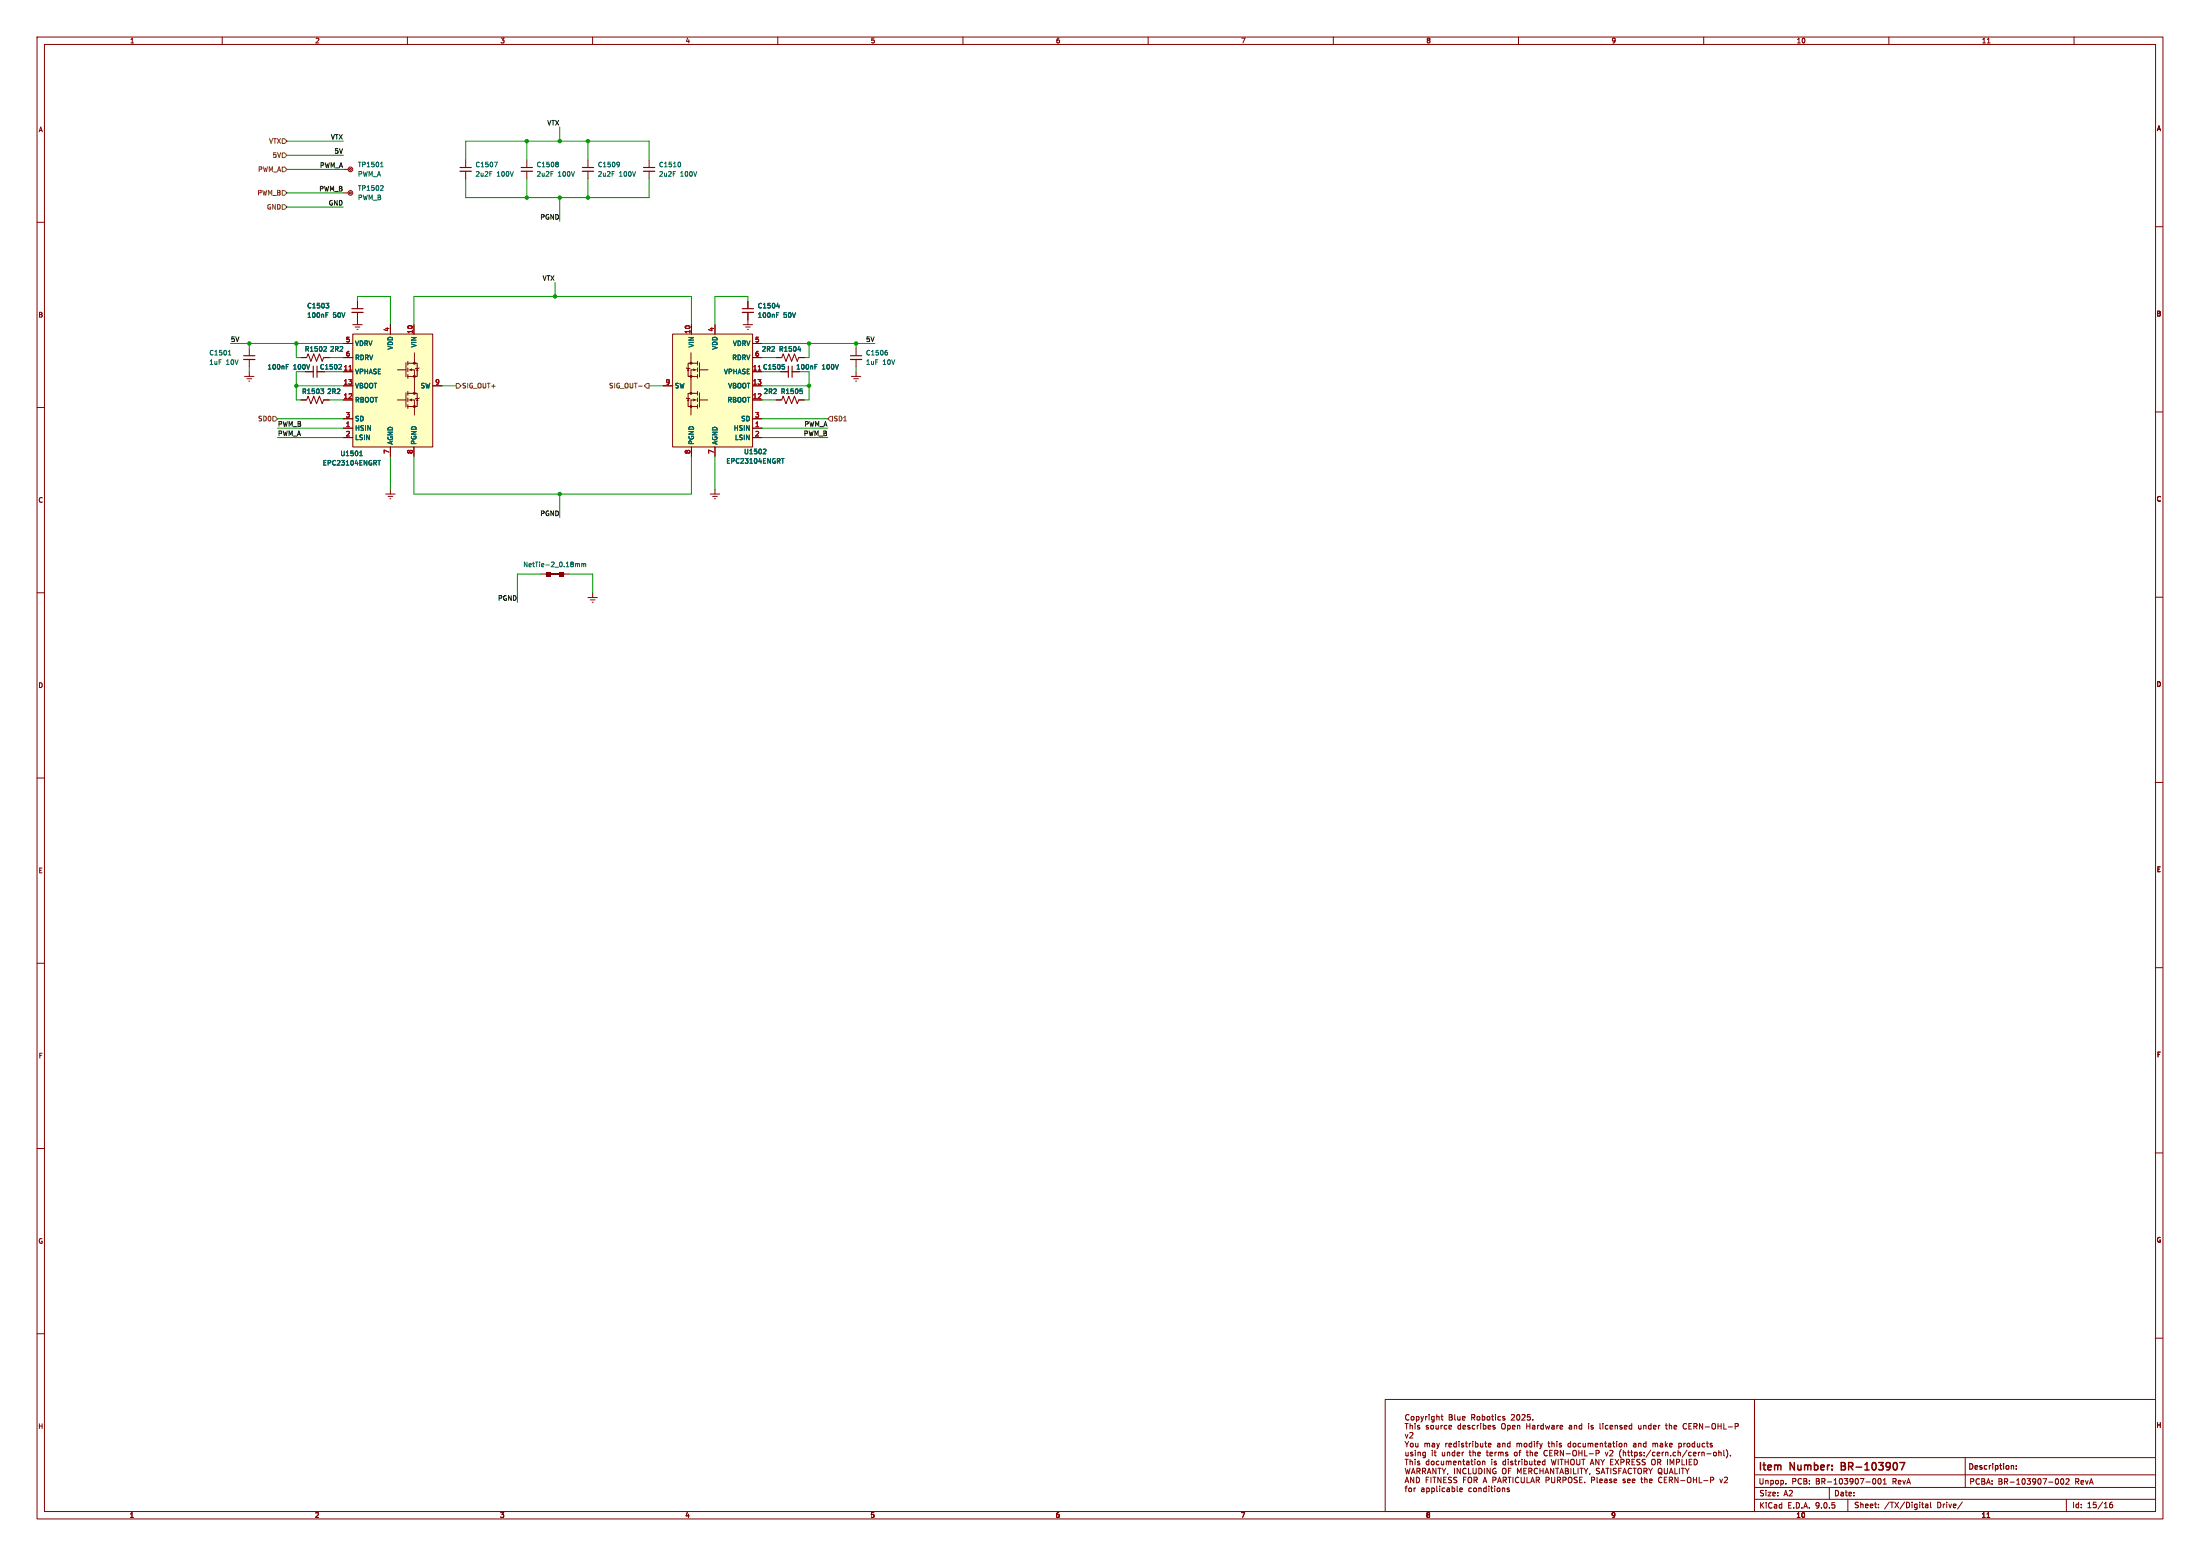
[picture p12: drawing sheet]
<svg xmlns="http://www.w3.org/2000/svg" width="594mm" height="420mm" viewBox="0 0 594 420" stroke-linecap="round" stroke-linejoin="round" font-family="sans-serif">
<g fill="none" stroke="#840000" stroke-width=".27">
<path d="M10 10h574v400h-574zM12 12h570v396h-570zM60 10v2M110 10v2M160 10v2M210 10v2M260 10v2M310 10v2M360 10v2M410 10v2M460 10v2M510 10v2"/>
<path d="M536.6 11.6h.7M560 10v2M10 60h2M581.9 61.2h2M10 110h2M581.9 111.2h2M147.3 154.9h.3M152.1 154.9h.3M10 160h2M581.9 161.2h2M10 210h2M581.9 211.2h2"/>
<path d="M10 260h2M581.9 261.2h2M10 310h2M581.9 311.2h2M10 360h2M374 377.7h99.7v30.3h-99.7zM473.7 377.7h108.2M473.7 377.7v30.3M581.9 361.2h2M379.4 384.2h.8M379.4 389.1l.5 .7M379.4 387.1l.4 1 .3-1"/>
<path d="M379.4 396.3l.4 1.5 .3-1.1 .3 1.1 .3-1.5M379.5 399.8h.7M379.8 384.2v1.5M379.8 393.9v1.5M379.9 389.8v.8M380.4 389.1l-.5 .7M380.4 382a.67 .67 0 0 0-.9 .6 .67 .67 0 0 0 .9 .6M380.6 386.8l.6-.2 .3 .5-.9 1h.9M380.7 384.2v1.5M380.7 393.9v1.5M380.7 384.9l.6-.1 .1 .9M380.9 389.7l.2-.1 .4 .1-.1 .8-.5-.1z"/>
<path d="M380.9 394.4l-.2 .1M381.1 397.8l.5-1.5 .5 1.5M381.1 382.4l.4-.1 .3 .3v.4l-.3 .3-.5-.3zM381.1 394.4l.3 .2v.8M381.2 397.4h.7M381.7 398.7v1.5l-.8-1.5v1.5M382.1 384.2v.2M382.1 384.7v1M382.1 394.4v1M382.2 389.6l.1 .9 .6-.1M382.4 382.4l.5-.1 .2 .3-.1 .6h-.6M382.4 382.3v1.5"/>
<path d="M382.4 398.7a.76 .76 0 0 1 .9 .8 .76 .76 0 0 1-.9 .7zM382.6 397.1l.7-.1 .1-.6-.8-.1v1.5M382.9 389.6v1M382.9 397.1l.5 .7M382.9 394.4l-.2 .2 .1 .2 .5 .2 .1 .2-.3 .2-.4-.1M383.1 394.4l.2 .1M383.3 384.8l-.4-.1-.2 .2 .1 .3 .5 .1v.4h-.6M383.6 382.3l.4 1M384 383.3l-.4 .5M384.1 397.1l.7-.1 .1-.6-.8-.1v1.5M384.4 382.3l-.4 1M384.4 397.1l.5 .7"/>
<path d="M384.7 389.7l.4-.1 .3 .2M384.7 389.6v1M384.9 382.3v1M385.1 399.4h.5M385.4 382.3l-.5 .3M385.4 389.8l.2-.2h.3l.1 1M385.4 389.8v.8M385.4 397.8l.5-1.5 .5 1.5M385.4 394.4l-.3 .3v.4l.3 .3 .4-.1M385.5 397.4h.7M385.6 384.8l-.3-.1-.2 .2v.3l.5 .1v.4h-.5M385.6 394.4l.2 .1"/>
<path d="M385.8 398.7h-.7v1.5M385.8 393.9v1.5M385.9 381.8v.2M385.9 382.3v1M386.4 398.7v1.5M386.4 384.9l.2-.2 .4 .2-.1 .8-.5-.1zM386.7 389.6h.6l.1 1M386.7 394.4l-.3 .3v.4l.3 .3 .5-.3v-.4l-.3-.3M386.9 398.7h.8M387.2 382.4l-.4-.1-.3 .3 .1 .6h.6M387.2 382.3v1.2l-.3 .3-.3-.1M387.3 398.7v1.5"/>
<path d="M387.4 389.9l-.8 .3 .3 .4 .5-.1M387.7 396.3v1.5l-.8-1.5v1.5M387.7 384.7l.1 1 .6-.1M387.9 389.6l.4 1M387.9 382.5l.6-.1 .1 .9M387.9 381.8v1.5M388.1 394.4l-.3 .3v.4l.3 .3 .4-.1M388.2 396.3h.9M388.3 390.6l-.4 .5M388.4 394.4l.1 .1M388.4 384.7v1M388.6 389.6l-.3 1"/>
<path d="M388.6 396.3v1.5M389.1 382.3h.5M389.1 384.7v1M389.1 398.7v1.5l-.9-1.5v1.5M389.1 394.4l.1 .9 .6-.1M389.3 381.8v1.3l.3 .2M389.4 396.3l.5 .8M389.4 392l.1 .9 .6-.1M389.5 384.7l-.4 .3M389.8 394.4v1M389.8 399.4h.5M389.9 397.1v.7"/>
<path d="M390.1 392v1M390.4 389.6v1M390.4 396.3l-.5 .8M390.5 394.5l.4-.1 .2 .2M390.5 394.4v1M390.5 398.7h-.7v1.5h.7M390.6 384.8l-.4-.1-.3 .3 .2 .7h.5M390.8 389.6l-.4 .2M390.9 397.7l-.1 .3M391.1 394.6l.3-.2 .3 .1 .1 .9M391.1 394.6v.8M391.2 385.2l.7-.1v-.3l-.5-.1-.2 .2 .1 .8h.6"/>
<path d="M391.2 390.1l.7-.2v-.3h-.5l-.2 .2 .1 .7h.6M391.3 381.8h.5l.3 .3-.3 .4 .3 .2v.3l-.2 .3h-.6zM391.3 382.5h.5M391.9 398.8l-.8 .1v.4l.7 .3 .1 .3-.3 .3-.5-.1M392.4 394.9l.7-.2v-.2l-.5-.1-.2 .2 .1 .7h.6M392.7 396.3v1.5M392.8 381.8v1.3l.2 .2M393.2 389.6h-.4l-.3 .2 .1 .7h.6M393.2 389.1v1.5M393.4 398.8l-.8 .1v.4l.6 .3 .2 .3-.3 .3-.6-.1M393.6 382.3v.9h.6M393.8 394.5h.6v.9"/>
<path d="M393.8 394.4v1M393.9 389.1v.1M393.9 389.6v1M394.2 382.3v1M394.3 396.3v1.5l-.9-1.5v1.5M394.4 384.8l-.5-.1-.3 .3 .2 .7h.6M394.4 384.2v1.5M394.9 382.8l.7-.1-.1-.3-.4-.1-.2 .2v.7h.6M394.9 394.4h.6M395 385.2l.7-.1-.1-.3-.4-.1-.2 .2 .1 .8h.5M395.1 393.9v1.3l.4 .2M395.1 389.6h-.3l-.2 .2v.2l.5 .1v.4h-.5"/>
<path d="M395.1 399.4h.5M395.6 389.6h.6M395.9 389.1v1.2l.3 .3M395.9 396.4a.67 .67 0 0 0-1 .7 .67 .67 0 0 0 1 .6M395.9 398.7h-.8v1.5M396 394.5h.6v.9M396.4 398.9l.3-.2a.5 .5 0 0 1 .7 .5v.5a.5 .5 0 0 1-.5 .5 .5 .5 0 0 1-.5-.5zM396.5 396.3v1.5h.7M396.6 392h.6M396.6 394.7l-.7 .3 .2 .4 .5-.1M396.7 389.6v1M396.9 384.8l-.4-.1-.2 .2 .1 .3 .5 .1v.4h-.6"/>
<path d="M397.1 394.4h.6M397.1 389.6l-.4 .2M397.4 393.9v1.3l.3 .2M397.4 382.6l.7-.1v-.5l-.7-.2v1.5M397.6 389.1v.1M397.6 389.6v1M397.7 382.6l.5 .7M397.7 396.3v1.2l.3 .3 .6-.3v-1.2M398 399.5l.7-.1 .1-.5-.8-.2v1.5M398.1 394h.1M398.2 393.9v.1M398.2 394.4v1"/>
<path d="M398.2 384.8l-.4-.1-.3 .3 .1 .7h.6M398.3 394h-.1M398.4 389.6h.4l.3 .2-.2 .7h-.5M398.4 389.1v1.5M398.4 399.5l.5 .7M398.9 384.7v1M398.9 394.5l.2-.1 .5 .1-.1 .8-.6-.1zM398.9 382.4l.4-.1 .3 .3v.4l-.3 .3-.5-.3zM399.3 384.7l-.4 .3M399.3 396.3a.76 .76 0 0 1 .9 .8 .76 .76 0 0 1-.9 .7zM399.7 389.6l.1 .9 .6-.1M399.8 384.2v.2"/>
<path d="M399.8 384.7v1M400.2 382.4l.4-.1 .3 .3-.1 .6h-.6M400.2 381.8v1.5M400.3 394.5h.6v.9M400.3 394.4v1M400.4 389.6v1M400.5 384.8l.4-.1 .3 .3-.1 .7h-.6M400.5 384.2v1.5M400.6 399.8h.7M400.8 396.3v1.5M400.9 389.6h.5M401.1 389.1v1.2l.3 .3"/>
<path d="M401.6 382.4l.4-.1 .3 .3v.4l-.3 .3-.5-.3zM401.8 385.2l.7-.1-.1-.3-.4-.1-.2 .2 .1 .8h.5M401.9 390.1l.7-.2-.1-.3h-.4l-.2 .2v.7h.6M402.4 396.3v1.5l-.9-1.5v1.5M402.7 382.3h.6M402.7 394h.1M402.8 393.9v.1M402.8 394.4v1M402.9 394h-.1M402.9 381.8v1.3l.4 .2M403.1 399.5l.7-.1 .1-.5-.8-.2v1.5M403.6 384.8l-.3-.1-.2 .2v.3l.5 .1v.4h-.5"/>
<path d="M403.8 381.8v.2M403.8 382.3v1M403.9 396.4a.68 .68 0 0 0-.9 .7 .68 .68 0 0 0 .9 .6v-.5h-.3M404 394.5l-.4-.1-.2 .2 .1 .2 .5 .2v.3h-.6M404.4 389.6h.5l.1 1M404.5 399.8h.7M405 389.9l-.7 .3 .2 .4 .5-.1M405.1 382.4l-.4-.1-.3 .3 .2 .6h.5M405.6 384.3l.2-.1a.5 .5 0 0 1 .6 .5v.5a.5 .5 0 0 1-.5 .5 .5 .5 0 0 1-.5-.5zM405.7 389.7l.6-.1 .1 1M405.7 389.6v1M405.7 396.5l.3-.2a.5 .5 0 0 1 .6 .5v.5a.5 .5 0 0 1-.5 .5 .5 .5 0 0 1-.5-.5z"/>
<path d="M405.9 399.5l.7-.1v-.5l-.7-.2v1.5M406.2 399.5l.5 .7M406.3 382.4l-.4-.1-.2 .2 .1 .2 .5 .2v.3h-.6M406.5 394.5l-.4-.1-.3 .3 .1 .6h.6M406.5 393.9v1.5M407.1 392h-.4l-.2 .2 .1 .2 .5 .1v.4h-.6M407.1 384.8l.4-.1 .3 .3-.2 .7h-.5M407.1 384.7v1.5M407.1 398.7h.9M407.2 393.9v.1M407.2 394.4v1M407.3 397h.5"/>
<path d="M407.6 398.7v1.5M407.7 389.6h-.4l-.3 .2 .1 .7h.6M407.7 389.1v1.5M408 396.3h-.7v1.5M408.1 382l.5-.2 .3 .4-.9 1.1h.9M408.4 385.2l.7-.1-.1-.3-.4-.1-.2 .2v.8h.6M408.4 394.5l-.3-.1-.2 .2v.2l.5 .2v.3h-.5M408.5 398.7v1.5M408.9 394.4h.6M408.9 392.1l.2-.1 .5 .1-.1 .8-.6-.1zM409.1 393.9v1.3l.4 .2M409.6 389.7l.4-.1 .2 .2"/>
<path d="M409.6 389.6v1M409.6 382l.3-.2a.8 .8 0 0 1 .5 .8 .8 .8 0 0 1-.5 .7l-.4-.6zM409.7 384.9l.6-.1 .1 .9M409.7 384.7v1M409.7 397.8v-1.5l.5 1.1 .5-1.1v1.5M410 394.4v1M410.1 392h.5M410.1 398.9a.67 .67 0 0 0-1 .6 .67 .67 0 0 0 1 .6M410.2 389.8l.2-.2h.4l.1 1M410.2 389.8v.8M410.4 394.4l-.4 .3M410.6 391.5l-.3 .2v1.3"/>
<path d="M410.7 398.7v1.2l.3 .3 .6-.3v-1.2M410.9 393.9v.1M410.9 394.4v1M410.9 382l.6-.2 .3 .4-.9 1.1h.9M411.4 397h.5M411.6 389.7l.2-.1 .4 .1-.1 .8-.5-.1zM411.6 394.5l.5-.1 .3 .3-.2 .6h-.6M411.6 393.9v1.5M412.1 392h.5M412.1 396.3h-.7v1.5h.7M412.2 384.2v1.5M412.2 384.9h.9"/>
<path d="M412.3 391.5v1.3l.3 .2M412.3 398.7v1.5h.7M412.8 397.1l.7-.1 .1-.6-.8-.1v1.5M413 394.4l.1 .9 .5-.1M413.1 384.2v1.5M413.1 392.1l.6-.1 .1 1M413.1 391.5v1.5M413.1 381.8h-.7v.7h.7v.7l-.2 .1-.5-.1M413.1 397.1l.5 .7M413.4 399.8h.7M413.6 389.6h-.5l-.2 .2 .1 .7h.6M413.6 389.1v1.5"/>
<path d="M413.6 394.4v1M413.8 384.8h.6v.9M413.9 383.2v.1M414.1 394.4h.6M414.3 389.1v.1M414.3 389.6v1M414.4 393.9v1.3l.3 .2M414.4 392.5l.7-.2v-.3h-.5l-.2 .2 .1 .7h.6M414.4 385.1l-.7 .3 .2 .3h.5M414.8 389.6h.6M414.8 399.5l.7-.1 .1-.5-.8-.2v1.5M415.1 394.9l.8-.2-.1-.2-.4-.1-.3 .2 .1 .7h.6"/>
<path d="M415.1 384.7v1M415.1 396.4a.67 .67 0 0 0-.9 .7 .67 .67 0 0 0 .9 .6M415.1 399.5l.5 .7M415.4 389.1l-.4 .2v1.3M415.6 384.7l-.5 .3M415.7 389.6l.4 1M415.8 397h.8M415.8 396.3v1.5M416.1 390.6l-.4 .5M416.4 389.6l-.3 1M416.6 396.3v1.5M416.7 384.8l-.4-.1-.3 .3 .1 .7h.6"/>
<path d="M416.7 384.2v1.5M417.1 394.5l-.4-.1-.3 .3 .2 .6h.5M417.1 393.9v1.5M417.1 397.8l.5-1.5 .5 1.5M417.3 384.7l.3 1 .3-.7 .2 .7 .3-1M417.3 397.4h.7M417.4 399.5l.7-.1 .1-.5-.8-.2v1.5M417.8 391.6a.67 .67 0 0 0-1 .6 .67 .67 0 0 0 1 .6M417.9 389.6h.6M418.1 389.1v1.2l.4 .3M418.4 392.2h.5M418.9 393.9l.3 1.5 .3-1.1 .3 1.1 .3-1.5"/>
<path d="M418.9 398.7v1.2l.3 .3 .6-.3v-1.2M419 389.7l.6-.1v1M419 389.1v1.5M419 384.8h.6v.9M419.1 391.5h-.7v1.5h.7M419.5 396.3v1.5l-.9-1.5v1.5M419.6 385.1l-.7 .3 .2 .3h.5M419.8 392.3l.7-.1 .1-.6-.8-.1v1.5M420 396.3h.9M420.1 392.3l.5 .7M420.4 389.1v.1M420.4 389.6v1"/>
<path d="M420.4 384.7v1M420.4 396.3v1.5M420.5 399.5l.7-.1 .1-.5-.8-.2v1.5M420.7 393.9v1.5M420.8 384.7l-.4 .3M420.9 399.5l.5 .7M421.1 397.8l.5-1.5 .5 1.5M421.2 385.2l.7-.1v-.3l-.5-.1-.2 .2 .1 .8h.6M421.3 397.4h.7M421.6 389.6h-.4l-.2 .2 .1 .2 .5 .1v.4h-.6M421.6 393.9v1.5M422 399.5l.7-.1 .1-.5-.8-.2v1.5"/>
<path d="M422.6 393.9v1.5M422.6 394.6h.8M422.6 396.3h.5l.3 .3-.3 .4 .3 .2 .1 .3-.3 .3h-.6zM422.6 397h.5M423.4 393.9v1.5M423.5 398.9l.3-.2a.5 .5 0 0 1 .6 .5v.5a.5 .5 0 0 1-.5 .5 .5 .5 0 0 1-.5-.5zM423.7 384.8h.6l.1 .9M424.1 389.6h-.5l-.2 .2 .1 .7h.6M424.1 389.1v1.5M424.1 396.3v1.5M424.3 394l-.2 .9a.5 .5 0 0 0 .5 .5 .5 .5 0 0 0 .5-.5l-.2-.9M424.4 385.1l-.8 .3 .3 .3h.5"/>
<path d="M424.8 389.7l.2-.1 .4 .1v.8l-.6-.1zM424.9 396.3v1.5h.7M425.1 384.9l.5-.1 .1 .9M425.1 384.7v1M425.7 393.9v1.2l.3 .3 .6-.3v-1.2M425.9 398.8l-.8 .1v.4l.6 .3 .2 .3-.3 .3-.6-.1M426.1 396.3v1.5M426.5 399.4h.5M426.6 396.3h.8M426.8 389.6h-.4l-.3 .2 .1 .7h.6M427 396.3v1.5M427.1 384.8l-.5-.1-.2 .3 .1 .7h.6"/>
<path d="M427.1 384.2v1.5M427.2 398.7h-.7v1.5h.7M427.4 389.6l.1 .9 .6-.1M427.5 393.9v1.5M427.7 396.3l.5 .8M427.9 393h.7M428.1 389.6v1M428.2 397.1v.7M428.7 396.3l-.5 .8M428.8 389.7l.4-.1 .2 .2M428.8 389.6v1M428.9 384.2v.2"/>
<path d="M428.9 384.7v1M429.1 392.4h1.1M429.3 397.7l-.2 .3M429.4 395.4l.5-1.5 .5 1.5M429.4 389.8l.2-.2h.4l.1 1M429.4 389.8v.8M429.5 395h.7M429.7 399.5l.7-.1 .1-.5-.8-.2v1.5M430.1 384.8l-.3-.1-.2 .2v.3l.5 .1v.4h-.5M430.7 390.1l.7-.2v-.3h-.5l-.2 .2 .1 .7h.6M431.2 398.7v1.3l.2 .2M431.7 393.9v1.5l-.8-1.5v1.5"/>
<path d="M431.9 396.4h-.8v.5l.6 .3 .2 .3-.3 .3-.6-.1M431.9 399.7l.7-.1v-.3l-.5-.1-.2 .2 .1 .7h.6M432 384.2v1.3l.2 .2M432.1 389.7l.5-.1 .1 1M432.1 389.6v1M432.2 393.9l.5 .8M432.3 397.8l.5-1.5 .5 1.5M432.4 397.4h.7M432.7 394.7v.7M432.8 384.2v.2M432.8 384.7v1M433.2 389.6h.6"/>
<path d="M433.2 393.9l-.5 .8M433.3 399.3h.6v.9M433.4 389.1v1.2l.4 .3M433.6 396.3h.8M433.9 399.6l-.7 .3 .2 .3 .5-.1M434 396.3v1.5M434.1 384.8l-.4-.1-.3 .3 .2 .7h.5M434.3 389.6h.6v1M434.7 385.2l.7-.1v-.3l-.5-.1-.2 .2 .1 .8h.6M434.9 393.9v1.5h.7M434.9 394.6h.5M434.9 389.9l-.7 .3 .2 .4 .5-.1"/>
<path d="M434.9 396.3v1.5M435.1 399.3l-.3-.1-.2 .2v.2l.5 .2v.3h-.5M435.4 389.6h.6M435.6 389.1v1.2l.4 .3M435.8 399.7l.7-.1-.1-.3-.4-.1-.2 .2 .1 .7h.5M436.1 393.9l1 1.5M436.1 384.9l.5-.1 .1 .9M436.1 384.7v1M436.4 396.4h-.8v.5l.7 .3 .1 .3-.3 .3-.5-.1M436.5 389.1v.1M436.5 389.6v1M437.1 393.9l-1 1.5"/>
<path d="M437.1 397h.5M437.2 389.7l.2-.1 .5 .1-.1 .8-.6-.1zM437.6 393.9v1.5M437.8 396.3h-.7v1.5M437.9 384.8l-.3-.1-.2 .2v.3l.5 .1v.4h-.5M438.1 397.8l.5-1.5 .5 1.5M438.3 397.4h.7M438.4 394l.1 .2-.1 .4-.8 .1M438.6 389.6v1M438.6 389.7l.5-.1 .1 1M438.6 385.2l.7-.1-.1-.3-.4-.1-.2 .2v.8h.6M438.8 399.3l-.4-.1-.2 .2 .1 .2 .5 .2v.3h-.6"/>
<path d="M439.1 393.9v1.5M439.4 392h.6M439.4 399.7l.7-.1v-.3l-.5-.1-.2 .2 .1 .7h.6M439.5 394.7l.5 .7M439.9 394l.1 .2-.1 .4-.8 .1M439.9 393h.1M440.3 392h.6M440.5 391.5v1.3l.4 .2M440.5 396.4a.67 .67 0 0 0-.9 .7 .67 .67 0 0 0 .9 .6M440.6 384.8l-.5-.1-.2 .3 .1 .7h.6M440.6 384.2v1.5M440.6 394.6h.5"/>
<path d="M440.7 399.7l.7-.1v-.3l-.5-.1-.2 .2 .1 .7h.6M440.9 396.3h.9M441.1 389.6h.5l.1 1M441.4 392.9l.4 .1M441.4 392v1.5M441.4 393.9h-.8v1.5h.8M441.4 396.3v1.5M441.7 389.9l-.7 .3 .2 .4 .5-.1M441.8 392h-.4M441.9 394.3l.9 .7-.3 .4-.6-.1M442.3 396.5l.3-.2a.5 .5 0 0 1 .6 .5v.5a.5 .5 0 0 1-.5 .5 .5 .5 0 0 1-.5-.5zM442.4 389.7l.6-.1 .1 1"/>
<path d="M442.4 389.6v1M442.4 384.7l.1 1 .6-.1M443 399.2h.6M443.1 384.7v1M443.2 398.7v1.3l.4 .2M443.4 394.3l.8 .7-.3 .4-.5-.1M443.8 384.9l.6-.1v.9M443.8 384.7v1M443.9 397.1l.7-.1v-.6l-.7-.1v1.5M444.1 399.4l.5-.1 .1 .9M444.1 398.7v1.5M444.2 397.1l.5 .7"/>
<path d="M444.4 389.1v1.5M444.4 389.6h-.4l-.3 .2 .2 .7h.5M445.1 396.3l.5 .8M445.4 399.7l.7-.1-.1-.3-.4-.1-.2 .2v.7h.6M445.6 397.1v.7M445.8 384.8l-.4-.1-.3 .3 .1 .7h.6M445.8 384.2v1.5M445.9 394.4v.5a.5 .5 0 0 0 .5 .5 .5 .5 0 0 0 .5-.5v-.5M446.1 396.3l-.5 .8M446.3 389.7l.4-.1 .2 .2M446.3 389.6v1M446.4 385.2l.7-.1v-.3l-.5-.1-.2 .2 .1 .8h.6"/>
<path d="M446.9 389.8l.2-.2h.4l.1 1M446.9 389.8v.8M447.6 394.7l.7-.1 .1-.6-.8-.1v1.5M447.8 384.7v1M447.8 396.5l.3-.2a.5 .5 0 0 1 .6 .5v.5a.5 .5 0 0 1-.5 .5 .5 .5 0 0 1-.5-.5zM447.9 392l.2 .3-.7 .2M447.9 394.7l.5 .7M448 397.4l.8 .5M448.1 392.9l-.2 .1M448.2 384.7l-.4 .3M448.3 389.6h.6v1M448.7 398.9a.67 .67 0 0 0-.9 .6 .67 .67 0 0 0 .9 .6"/>
<path d="M448.9 389.9l-.7 .3 .2 .4 .5-.1M449.4 399.4h.5M449.4 396.3v1.2l.2 .3 .6-.3v-1.2M449.6 389.1v1.5M449.6 384.7h.6M449.8 390l.4 .6M449.9 384.2v1.3l.3 .2M450.1 398.7h-.7v1.5h.7M450.2 389.6l-.6 .5M450.2 393.9v1.5M450.7 384.9l.6-.1 .1 .9M450.7 384.2v1.5"/>
<path d="M450.7 399.5l.7-.1 .1-.5-.8-.2v1.5M450.7 397.8l.5-1.5 .5 1.5M450.8 390.1l.7-.2-.1-.3h-.4l-.2 .2 .1 .7h.5M450.9 397.4h.7M450.9 395.4v-1.5l.5 1.1 .5-1.1v1.5M451.1 399.5l.5 .7M452 385.2l.7-.1-.1-.3-.4-.1-.2 .2 .1 .8h.5M452.2 396.3v1.5h.7M452.6 393.9v1.5M453.1 398.7v1.5l-.9-1.5v1.5M453.3 389.6h.4l.3 .2-.1 .7h-.6M453.3 389.6v1.5"/>
<path d="M453.4 394l.1 .2-.1 .4-.8 .1M453.4 396.3v1.5M453.8 399.6h1.1M453.9 396.3h.9M454.1 393.9v1.5h.8M454.4 396.3v1.5M454.6 389.6v1M455.1 389.6l-.5 .2M455.1 396.3l.5 .8M455.4 384.4a.67 .67 0 0 0-1 .6 .67 .67 0 0 0 1 .6M455.4 393.9v1.5M455.6 389.7l.2-.1 .4 .1-.1 .8-.5-.1z"/>
<path d="M455.6 397.1v.7M455.6 398.9l.3-.2a.5 .5 0 0 1 .7 .5v.5a.5 .5 0 0 1-.5 .5 .5 .5 0 0 1-.5-.5zM456 384.9h.5M456.1 393.9v1.5h.7M456.1 394.6h.5M456.1 396.3l-.5 .8M456.7 384.2h-.7v1.5h.7M457.2 399.4h.9M457.2 398.7v1.5M457.4 385l.7-.1v-.5l-.7-.2v1.5M457.4 393.9v1.5a.79 .79 0 0 0 .9-.5 .79 .79 0 0 0-.3-.9M457.6 389.6h-.5l-.2 .2 .1 .7h.6"/>
<path d="M457.6 389.1v1.5M457.7 385l.5 .7M458.1 398.7v1.5M458.3 389.6l.1 .9 .5-.1M458.8 398.7v1.5h.7M458.9 389.6v1M459 392h-.3M459.5 392.1l.6-.1v1M459.5 392v1M459.7 384.2v1.5l-.8-1.5v1.5M460 399.6h1.1M460.3 389.6h-.4l-.3 .2 .1 .7h.6"/>
<path d="M460.4 385.2h1.2M460.7 389.6h.6M460.9 389.1v1.2l.4 .3M461.9 399.5l.7-.1v-.5l-.7-.2v1.5M462.3 389.6h-.4l-.2 .2 .1 .2 .5 .1v.4h-.6M462.4 384.3l.2-.1a.5 .5 0 0 1 .6 .5v.5a.5 .5 0 0 1-.5 .5 .5 .5 0 0 1-.5-.5zM463.9 384.9h.8M463.9 384.2v1.5M464.4 399.2l.3 1 .4-1M464.7 384.2v1.5M465.4 391.5v1.3l.2 .2M465.4 384.2v1.5h.7"/>
<path d="M465.6 398.9l.5-.2 .3 .4-.9 1.1h.9M466.6 385.2h1.2M468.5 385l.7-.1 .1-.5-.8-.2v1.5M473.7 393.4h108.2M473.9 398.1h108M505.8 399.2l.2-.1a.8 .8 0 0 1 .5 .7 .8 .8 0 0 1-.5 .8l-.4-.6zM507.2 399.2l.2-.1a.8 .8 0 0 1 .5 .7 .8 .8 0 0 1-.5 .8l-.4-.6zM508.5 399.5l.4-.4v1.5M530.6 393.4v8.1M555.1 399.3l.2-.2a.8 .8 0 0 1 .5 .8 .8 .8 0 0 1-.5 .7l-.4-.6zM556.5 399.3l.2-.2a.8 .8 0 0 1 .5 .8 .8 .8 0 0 1-.5 .7l-.3-.6zM557.8 399.3l.6-.2 .3 .4-1 1.1h1"/>
<path d="M379.4 400.2l.5-1.5 .5 1.5M379.4 401.6h.5M379.9 401.1l-.3 .2v1.3M380.5 401.7l.4-.1 .2 .3v.4l-.2 .3-.5-.3zM381.8 401.6v1M382.2 401.6l-.4 .3M383.9 401.7h.5l.1 .9M384.5 402l-.7 .3 .2 .3h.5M385.2 401.7l.4-.1 .3 .3-.1 .7h-.6M385.2 401.6v1.5M386.6 401.7l.4-.1 .3 .3-.2 .7h-.5M386.6 401.6v1.5"/>
<path d="M387.9 401.1v1.3l.2 .2M388.7 401.1v.2M388.7 401.6v1M390.1 401.7l-.5-.1-.2 .3 .1 .7h.6M390.7 401.7h.6l.1 .9M391.4 402l-.8 .3 .3 .3h.5M392.1 401.7l.4-.1 .3 .3-.2 .7h-.5M392.1 401.1v1.5M393.4 401.1v1.3l.2 .2M394.1 402.1l.8-.1-.1-.3-.4-.1-.3 .2 .1 .8h.6M397.3 401.7l-.4-.1-.3 .3 .1 .7h.6M398 401.7l.4-.1 .2 .3v.4l-.2 .3-.5-.3z"/>
<path d="M399.3 401.8l.6-.1v.9M399.3 401.6v1M400.4 400.2l.5-1.5 .5 1.5M401.3 401.7l-.4-.1-.3 .3 .1 .7h.6M401.3 401.1v1.5M402 401.1v.2M402 401.6v1M402.5 401.6h.6M402.7 401.1v1.3l.4 .2M403.6 401.1v.2M403.6 401.6v1M404.4 401.7l.3-.1 .3 .3v.4l-.3 .3-.5-.3z"/>
<path d="M404.4 400.2l.5-1.5 .5 1.5M405.6 401.8l.6-.1 .1 .9M405.6 401.6v1M407.5 401.7l-.4-.1-.2 .2 .1 .3 .5 .1v.4h-.6M413.3 400.2l.5-1.5 .5 1.5M427.9 400.1v.1M473.9 404.7h108M473.9 401.5h108M482.2 400.4v.2M493.9 401.5v3.2M498.9 404.7v3.3M507.2 406.8v.2"/>
<path d="M507.2 406v.2M508.5 400.6h.8M518.8 406h.6M519 405.5v1.3l.4 .2M519.9 406h.6v1M520.5 406.3l-.7 .3 .2 .4 .5-.1M521.3 405.5v1.3l.2 .2M529.8 405.4l-1.3 1.9M536.5 409.6h.7M557.9 404.7v3.3M570.3 405.5h-.4l-.2 .3-.1 .9 .3 .3 .5-.2-.1-.7-.4-.1-.3 .3"/>
</g>
<path d="M497.1 395.7h.7M497.8 394.8h-.7v2h.8M512.9 394.8h1.4l-.9 2" fill="none" stroke="#840000" stroke-width=".4"/>
<path d="M544.4 396.4v.2M544.4 395.6v.2" fill="none" stroke="#840000" stroke-width=".3"/>
<g fill="#840000">
<path d="M147.6 154.3h1.2v1.3h-1.2z"/>
<path d="M150.9 154.3h1.2v1.3h-1.2z"/>
<path d="M148.8 154.7h2.1v.5h-2.1z"/>
</g>
<path d="M200.7 87.6h2.5M201.3 88.3h1.3M201.8 88.9h.3M201.9 86.4v1.2M146 154.9h1.3M152.4 154.9h1.3" fill="none" stroke="#840000" stroke-width=".27"/>
<path d="M155.7 152.1l.2 .2M155.9 152.3v.7M155.9 152.3l.5-.1 .1 .8M157.1 152.3l.3-.2 .2 .2M157.1 152.1v.9M157.6 152.3l.5-.1v.8M157.6 152.3v.7" fill="none" stroke="#006464" stroke-width=".27"/>
<path d="M181.6 90.2h21.6v30.5h-21.6z" fill="#ffffc2"/>
<g fill="none" stroke="#840000" stroke-width=".27">
<path d="M181.6 90.2h21.6v30.5h-21.6zM185.3 99.3l1 .3M185.8 99.9v1.7h2.5M186.6 95.3v2.7M187.5 99.8h-.9v6.4M188.3 97.5v1.1M188.3 99.3v1M188.8 99.8h2.3M188.8 97.9v3.8M185.3 107.4l1 .3M185.8 108.1v1.6h2.5M187.5 108h-.9v4"/>
<path d="M188.3 101.1v1M188.3 105.7v1M188.3 107.4v1.1M188.3 109.2v1M188.8 108h2.3M188.8 106v3.9"/>
</g>
<g fill="#840000" stroke="#840000" stroke-width=".27">
<circle cx="186.6" cy="98" r=".25"/>
<circle cx="186.6" cy="101.6" r=".25"/>
<circle cx="186.6" cy="106.2" r=".25"/>
<circle cx="186.6" cy="109.7" r=".25"/>
</g>
<g fill="#840000">
<path d="M187.2 99.4l1 .4-1 .4z"/>
<path d="M187.2 107.6l1 .4-1 .3z"/>
</g>
<path d="M188.3 98h-2.5v1.4" fill="none" stroke="#840000" stroke-width=".27"/>
<path d="M185.8 99.4l.4 .7h-.8z" fill="#840000"/>
<path d="M188.3 106.2h-2.5v1.4" fill="none" stroke="#840000" stroke-width=".27"/>
<path d="M185.8 107.6l.4 .6h-.8z" fill="#840000"/>
<g fill="none" stroke="#840000" stroke-width=".27">
<path d="M175.3 43.2v2M175.3 46.2v2.1M67.3 94v2M67.3 97v2.1M95.2 87.6h2.6M95.9 88.3h1.3M96.4 88.9h.2M96.5 81.3v2M96.5 84.3v3.3M186.7 87.6v2.6M193 87.6v2.6M203.2 92.7h2.5"/>
<path d="M203.2 96.5h2.5M66 101.6h2.6M66.7 102.2h1.2M67.2 102.9h.2M67.3 100.3v1.3M82.5 100.3h2.1M85.6 100.3h2M179.1 104.1h2.5M203.2 104.1h2.5M203.2 108h2.5M203.2 113h2.5M203.2 115.6h2.5"/>
<path d="M203.2 118.1h2.5M186.7 120.7v2.5M191.8 133.4h2.5M192.4 134h1.3M192.9 134.6h.3M193 120.7v2.5M193 132.1v1.3"/>
</g>
<g fill="none" stroke="#006464" stroke-width=".27">
<path d="M183.5 43.8a.79 .79 0 0 1 0 1.2M61.6 95.8h.8M61.8 94.9l.2-.3v1.2M77.3 99h.4M77.3 98.4h.6M88 85h.4M88 84.4h.6M88 81.9h.8l-.4 .4M88.5 82.3l.3 .3-.3 .5M92 98.4l.2 .2v.3l-.8 .7h.8M206.3 121.2l.4 .1 .1 .3-.8 .9h.8M211 123.8h.7"/>
<path d="M211.3 123.8v1.2"/>
</g>
<path d="M173.7 45.2h3.1M65.8 96h3M84.6 98.8v3.1M85.6 98.8v3.1M95 83.3h3" fill="none" stroke="#840000" stroke-width=".3"/>
<path d="M173.7 46.2h3.1M65.8 97h3M95 84.3h3" fill="none" stroke="#840000" stroke-width=".33"/>
<path d="M95.2 90.2h21.6v30.5h-21.6z" fill="#ffffc2"/>
<g fill="none" stroke="#840000" stroke-width=".27">
<path d="M95.2 90.2h21.6v30.5h-21.6zM107.3 99.8h2.3M109.6 97.9v3.8M110.1 97.5v1.1M110.1 99.3v1M111 99.8h.9v6.4M111.9 95.3v2.7M112.6 99.9v1.7h-2.5M113.2 99.3l-1.1 .3M107.3 108h2.3M109.6 106v3.9M110.1 101.1v1"/>
<path d="M110.1 105.7v1M110.1 107.4v1.1M110.1 109.2v1M111 108h.9v4M112.6 108.1v1.6h-2.5M113.2 107.4l-1.1 .3"/>
</g>
<g fill="#840000" stroke="#840000" stroke-width=".27">
<circle cx="111.9" cy="98" r=".25"/>
<circle cx="111.9" cy="101.6" r=".25"/>
<circle cx="111.9" cy="106.2" r=".25"/>
<circle cx="111.9" cy="109.7" r=".25"/>
</g>
<g fill="#840000">
<path d="M110.2 99.8l1.1-.4v.8z"/>
<path d="M110.2 108l1.1-.4v.7z"/>
</g>
<path d="M110.1 98h2.5v1.4" fill="none" stroke="#840000" stroke-width=".27"/>
<path d="M112.6 99.4l.4 .7h-.7z" fill="#840000"/>
<path d="M110.1 106.2h2.5v1.4" fill="none" stroke="#840000" stroke-width=".27"/>
<path d="M112.6 107.6l.4 .6h-.7z" fill="#840000"/>
<g fill="none" stroke="#840000" stroke-width=".27">
<path d="M92.7 52.1h1.3M92.7 45.7h1.3M125.7 43.2v2M125.7 46.2v2.1M142.2 43.2v2M142.2 46.2v2.1M158.7 43.2v2M158.7 46.2v2.1M81.3 96.5h1.5l.4-1 .7 2 .8-2 .8 2 .7-2 .8 2 .4-1h1.5M92.7 92.7h2.5M92.7 96.5h2.5M96.5 81.3v2"/>
<path d="M96.5 84.3v2.1M105.4 87.6v2.6M111.8 87.6v2.6M186.7 87.6v2.6M193 87.6v2.6M201.9 81.3v2M201.9 84.3v2.1M203.2 92.7h2.5M203.2 96.5h2.5M209.5 96.5h1.6l.4-1 .7 2 .8-2 .7 2 .8-2 .8 2 .3-1h1.6M231.1 94v2M231.1 97v2.1"/>
<path d="M81.3 108h1.5l.4-1.1 .7 2.1 .8-2.1 .8 2.1 .7-2.1 .8 2.1 .4-1h1.5M82.5 100.3h2.1M85.6 100.3h2M92.7 100.3h2.5M92.7 104.1h2.5M92.7 108h2.5M92.7 113h2.5M92.7 115.6h2.5M92.7 118.1h2.5M116.8 104.1h2.6M179.1 104.1h2.5M203.2 104.1h2.5"/>
<path d="M203.2 108h2.5M203.2 113h2.5M203.2 115.6h2.5M203.2 118.1h2.5M209.5 108h1.6l.4-1.1 .7 2.1 .8-2.1 .7 2.1 .8-2.1 .8 2.1 .3-1h1.6M210.8 100.3h2.1M213.9 100.3h2M229.9 101.6h2.5M230.5 102.2h1.3M231 102.9h.3M231.1 100.3v1.3M104.1 133.4h2.6"/>
<path d="M104.8 134h1.2M105.3 134.6h.2M105.4 120.7v2.5M105.4 132.1v1.3M111.8 120.7v2.5M186.7 120.7v2.5M193 120.7v2.5M158.7 161.3h2.6M159.4 161.9h1.3M159.9 162.6h.2M160 160v1.3"/>
<circle cx="94.6" cy="52.1" r=".25"/>
<circle cx="94.6" cy="45.7" r=".25"/>
<circle cx="94.6" cy="45.7" r=".63"/>
<circle cx="94.6" cy="52.1" r=".63"/>
</g>
<path d="M94.2 99.9h.7" fill="none" stroke="#a90000" stroke-width=".27"/>
<g fill="none" stroke="#006464" stroke-width=".27">
<path d="M102.7 45h.8M103 43.9l.1-.1v1.2M103.2 50.1l.3 .3-.1 .3-.7 .7h.8M133.5 43.8h.8l-.5 1.2M150.5 43.8l.3 .2-.3 .3 .3 .5-.3 .2M167 43.8l.3 .2-.3 1M167.3 44.3l-.3 .3M77.3 98.4h.6M77.3 99h.4M87.9 93.5l.3 .3-.1 .3-.7 .7h.8M88 85h.4M88 84.4h.6"/>
<path d="M88 81.9h.8l-.4 .4M88.5 82.3l.3 .3-.3 .5M92 98.4l.2 .2v.3l-.8 .7h.8M209.7 85h.4M209.7 84.4h.6M209.7 82.7h.8M210.3 82.3v.8M211.2 98.4h.6M211.6 98.9l.3 .2-.3 .5M215.4 94.4h.8M216.1 94v.8M220 98.4h.6"/>
<path d="M220 99h.5M239.3 94.6h.2M239.4 95l.3 .3-.3 .5M86.6 105h.8l-.4 .5M87.2 105.5l.2 .2-.2 .5M216 105h.6M216.4 105.5l.3 .2-.3 .5M97.1 123h.7M97.2 122l.3-.3v1.3M102 124.3h.7M102.4 124.3v1.2M206.3 121.2l.4 .1 .1 .3-.8 .9h.8"/>
<path d="M211 123.8h.7M211.3 123.8v1.2"/>
</g>
<path d="M124.2 45.2h3.1M140.7 45.2h3.1M157.2 45.2h3.1M200.4 83.3h3.1M212.9 98.8v3.1M213.9 98.8v3.1M229.6 96h3.1" fill="none" stroke="#840000" stroke-width=".3"/>
<path d="M124.2 46.2h3.1M140.7 46.2h3.1M157.2 46.2h3.1M200.4 84.3h3.1M229.6 97h3.1" fill="none" stroke="#840000" stroke-width=".33"/>
<path d="M76.2 37.5h.6l.7 .6-.7 .6h-.6zM76.2 41.3h.6l.7 .6-.7 .6h-.6zM76.2 45.1h.6l.7 .6-.7 .7h-.6zM76.2 55.2h.6l.7 .7-.7 .6h-.6zM76.2 51.4h.6l.7 .7-.7 .6h-.6zM73.7 112.4h.6l.6 .6-.6 .7h-.6zM123.2 103.5h.6l.7 .6-.7 .7h-.6zM172.4 104.2h1M174.6 103.5h.7v1.3h-.7l-.6-.7zM224.2 112.4h.6v1.3h-.6l-.7-.7z" fill="none" stroke="#725600" stroke-width=".27"/>
<g fill="none" stroke="#009600" stroke-width=".27">
<path d="M77.5 38.1h15.2M142.2 38.1v5.1M151.1 34.3v3.8M158.7 38.1v5.1M77.5 52.1h15.2M77.5 55.9h15.2M77.5 41.9h15.2M77.5 45.7h15.2M125.7 43.2v-5.1h49.6v5.1M125.7 48.3v5h49.6v-5M142.2 48.3v5M151.1 53.3v6.4"/>
<path d="M158.7 48.3v5M149.9 76.2v3.8M62.2 92.7h30.5M67.3 92.7v1.3M67.3 99.1v1.2M80 92.7v3.8h1.3M88.9 96.5h3.8M96.5 81.3v-1.3h8.9v7.6M111.8 87.6v-7.6h74.9v7.6M201.9 81.3v-1.3h-8.9v7.6M205.7 92.7h30.5M205.7 96.5h3.8"/>
<path d="M218.4 92.7v3.8h-1.2M231.1 92.7v1.3M231.1 99.1v1.2M74.9 115.6h17.8M74.9 113h17.8M74.9 118.1h17.8M80 100.3v7.7h1.3M80 104.1h12.7M87.6 100.3h5.1M88.9 108h3.8M119.4 104.1h3.8M175.3 104.1h3.8"/>
<path d="M205.7 100.3h5.1M205.7 108h3.8M205.7 115.6h17.8M205.7 113h17.8M205.7 118.1h17.8M205.7 104.1h12.7M218.4 100.3v7.7h-1.2M105.4 123.2v8.9M111.8 123.2v10.2h74.9v-10.2M151.1 133.4v6.3M193 123.2v8.9M146 154.9h-6.3v7.7"/>
<path d="M153.7 154.9h6.3v5.1"/>
</g>
<g fill="#009600" stroke="#009600" stroke-width=".27">
<circle cx="218.4" cy="92.7" r=".46"/>
<circle cx="218.4" cy="104.1" r=".46"/>
<circle cx="231.1" cy="92.7" r=".46"/>
<circle cx="67.3" cy="92.7" r=".46"/>
<circle cx="151.1" cy="133.4" r=".46"/>
<circle cx="80" cy="104.1" r=".46"/>
<circle cx="151.1" cy="53.3" r=".46"/>
<circle cx="142.2" cy="53.3" r=".46"/>
<circle cx="142.2" cy="38.1" r=".46"/>
<circle cx="149.9" cy="80" r=".46"/>
<circle cx="151.1" cy="38.1" r=".46"/>
<circle cx="158.7" cy="38.1" r=".46"/>
<circle cx="158.7" cy="53.3" r=".46"/>
<circle cx="80" cy="92.7" r=".46"/>
</g>
<g font-size="2.8" fill="#840000">
<text x="474.6" y="397.5">Item</text>
<text x="483.4" y="397.5">Number:</text>
<text x="498" y="397.5">BR-103907</text>
</g>
<g font-size="2.1" fill="#840000">
<text x="379.1" y="393.3">Copyright</text>
<text x="391" y="393.3">Blue</text>
<text x="397.2" y="393.3">Robotics</text>
<text x="421.6" y="393.3">source</text>
<text x="430.3" y="393.3">describes</text>
<text x="442.3" y="393.3">Open</text>
<text x="449.1" y="393.3">Hardware</text>
<text x="460.8" y="393.3">and</text>
<text x="466.2" y="393.3">is</text>
<text x="474.7" y="400.9">Unpop.</text>
<text x="483.7" y="400.9">PCB:</text>
<text x="490.3" y="400.9">BR-103907-001</text>
<text x="511.1" y="400.9">RevA</text>
<text x="531.3" y="397.1">Description:</text>
<text x="531.6" y="400.9">PCBA:</text>
<text x="539.4" y="400.9">BR-103907-002</text>
<text x="560.3" y="400.9">RevA</text>
<text x="474.9" y="404.1">Size:</text>
<text x="474.9" y="407.4">KiCad</text>
<text x="481.6" y="404.1">A2</text>
<text x="482.6" y="407.4">E.D.A.</text>
<text x="490.2" y="407.4">9.0.5</text>
<text x="495.1" y="404.1">Date:</text>
<text x="500.5" y="407.3">Sheet:</text>
<text x="508.7" y="407.3">/TX/Digital</text>
<text x="523" y="407.3">Drive/</text>
<text x="559.4" y="407.3">Id:</text>
<text x="563.5" y="407.3">15/16</text>
</g>
<g font-size="1.8" fill="#840000">
<text x="35" y="11.9">1</text>
<text x="85" y="11.9">2</text>
<text x="135" y="11.9">3</text>
<text x="185" y="11.9">4</text>
<text x="235" y="11.9">5</text>
<text x="285" y="11.9">6</text>
<text x="335" y="11.9">7</text>
<text x="385" y="11.9">8</text>
<text x="435" y="11.9">9</text>
<text x="485" y="11.9">10</text>
<text x="535" y="11.9">11</text>
<text x="10.3" y="35.9">A</text>
<text x="582.3" y="35.6">A</text>
<text x="10.3" y="85.9">B</text>
<text x="582.2" y="85.6">B</text>
<text x="10.3" y="135.9">C</text>
<text x="582.2" y="135.6">C</text>
<text x="10.3" y="185.9">D</text>
<text x="582.2" y="185.6">D</text>
<text x="10.3" y="235.9">E</text>
<text x="582.2" y="235.6">E</text>
<text x="10.3" y="285.9">F</text>
<text x="582.3" y="285.6">F</text>
<text x="10.3" y="335.9">G</text>
<text x="582.2" y="335.6">G</text>
<text x="10.2" y="385.9">H</text>
<text x="582.1" y="385.6">H</text>
<text x="34.9" y="409.9">1</text>
<text x="84.9" y="409.9">2</text>
<text x="134.9" y="409.9">3</text>
<text x="184.9" y="409.9">4</text>
<text x="234.9" y="409.9">5</text>
<text x="284.9" y="409.9">6</text>
<text x="334.9" y="409.9">7</text>
<text x="384.9" y="409.9">8</text>
<text x="434.9" y="409.9">9</text>
<text x="484.9" y="409.9">10</text>
<text x="534.9" y="409.9">11</text>
</g>
<g font-size="1.8" fill="#0f0f0f">
<text x="147.7" y="33.9">VTX</text>
<text x="89.2" y="37.8">VTX</text>
<text x="90.2" y="41.6">5V</text>
<text x="86.3" y="45.4">PWM_A</text>
<text x="86.1" y="51.7">PWM_B</text>
<text x="88.6" y="55.5">GND</text>
<text x="145.8" y="59.3">PGND</text>
<text x="146.4" y="75.9">VTX</text>
<text x="62.2" y="92.4">5V</text>
<text x="233.7" y="92.4">5V</text>
<text x="74.9" y="115.2">PWM_B</text>
<text x="74.9" y="117.8">PWM_A</text>
<text x="216.9" y="117.8">PWM_B</text>
<text x="217.1" y="115.2">PWM_A</text>
<text x="145.8" y="139.4">PGND</text>
<text x="134.4" y="162.2">PGND</text>
</g>
<g font-size="1.8" fill="#725600">
<text x="72.5" y="39">VTX</text>
<text x="69.6" y="46.6">PWM_A</text>
<text x="73.5" y="42.8">5V</text>
<text x="69.4" y="52.9">PWM_B</text>
<text x="71.9" y="56.7">GND</text>
<text x="124.7" y="105">SIG_OUT+</text>
<text x="164.3" y="105">SIG_OUT-</text>
<text x="69.6" y="113.9">SD0</text>
<text x="225" y="113.9">SD1</text>
</g>
<g font-size="1.8" fill="#006464">
<text x="96.5" y="45.3">TP1501</text>
<text x="96.5" y="47.9">PWM_A</text>
<text x="128.3" y="47.9">2u2F</text>
<text x="128.3" y="45.3">C1507</text>
<text x="134.1" y="47.9">100V</text>
<text x="144.8" y="47.9">2u2F</text>
<text x="144.8" y="45.3">C1508</text>
<text x="150.6" y="47.9">100V</text>
<text x="161.3" y="47.9">2u2F</text>
<text x="161.3" y="45.3">C1509</text>
<text x="167.1" y="47.9">100V</text>
<text x="177.8" y="47.9">2u2F</text>
<text x="177.8" y="45.3">C1510</text>
<text x="183.6" y="47.9">100V</text>
<text x="96.5" y="51.7">TP1502</text>
<text x="96.5" y="54.2">PWM_B</text>
<text x="82.8" y="83.4">C1503</text>
<text x="204.5" y="83.4">C1504</text>
<text x="82.8" y="86">100nF</text>
<text x="89.9" y="86">50V</text>
<text x="204.5" y="86">100nF</text>
<text x="211.5" y="86">50V</text>
<text x="82.2" y="95.1">R1502</text>
<text x="89" y="95.1">2R2</text>
<text x="95.8" y="93.6">VDRV</text>
<text x="106.3" y="94.5" transform="rotate(-90 106.3 94.5)">VDD</text>
<text x="112.6" y="93.9" transform="rotate(-90 112.6 93.9)">VIN</text>
<text x="187.6" y="93.9" transform="rotate(-90 187.6 93.9)">VIN</text>
<text x="193.9" y="94.5" transform="rotate(-90 193.9 94.5)">VDD</text>
<text x="197.8" y="93.6">VDRV</text>
<text x="205.6" y="95.1">2R2</text>
<text x="210.2" y="95.1">R1504</text>
<text x="56.4" y="98.7">1uF</text>
<text x="56.4" y="96.1">C1501</text>
<text x="61" y="98.7">10V</text>
<text x="72.1" y="99.9">100nF</text>
<text x="79.1" y="99.9">100V</text>
<text x="86.3" y="99.9">C1502</text>
<text x="95.8" y="97.4">RDRV</text>
<text x="95.8" y="101.2">VPHASE</text>
<text x="195.4" y="101.2">VPHASE</text>
<text x="197.6" y="97.4">RDRV</text>
<text x="214.8" y="99.9">100nF</text>
<text x="221.9" y="99.9">100V</text>
<text x="233.7" y="98.7">1uF</text>
<text x="233.7" y="96.1">C1506</text>
<text x="238.3" y="98.7">10V</text>
<text x="81.4" y="106.5">R1503</text>
<text x="88.2" y="106.5">2R2</text>
<text x="95.8" y="105">VBOOT</text>
<text x="113.5" y="105">SW</text>
<text x="182.1" y="105">SW</text>
<text x="196.5" y="105">VBOOT</text>
<text x="206.1" y="106.5">2R2</text>
<text x="210.7" y="106.5">R1505</text>
<text x="95.8" y="108.8">RBOOT</text>
<text x="95.8" y="113.9">SD</text>
<text x="196.3" y="108.8">RBOOT</text>
<text x="200" y="113.9">SD</text>
<text x="95.8" y="116.4">HSIN</text>
<text x="95.8" y="119">LSIN</text>
<text x="198" y="116.4">HSIN</text>
<text x="198.3" y="119">LSIN</text>
<text x="87" y="125.8">EPC23104ENGRT</text>
<text x="91.8" y="123.3">U1501</text>
<text x="106.3" y="120.1" transform="rotate(-90 106.3 120.1)">AGND</text>
<text x="112.6" y="120.1" transform="rotate(-90 112.6 120.1)">PGND</text>
<text x="187.6" y="120.1" transform="rotate(-90 187.6 120.1)">PGND</text>
<text x="193.9" y="120.1" transform="rotate(-90 193.9 120.1)">AGND</text>
<text x="196" y="125.3">EPC23104ENGRT</text>
<text x="200.8" y="122.8">U1502</text>
<text x="141.2" y="153.3">NetTie-2_0.18mm</text>
</g>
<g font-size="1.8" fill="#a90000">
<text x="105.2" y="89.6" transform="rotate(-90 105.2 89.6)">4</text>
<text x="192.8" y="89.6" transform="rotate(-90 192.8 89.6)">4</text>
<text x="93.3" y="92.5">5</text>
<text x="111.5" y="90.2" transform="rotate(-90 111.5 90.2)">10</text>
<text x="186.4" y="90.2" transform="rotate(-90 186.4 90.2)">10</text>
<text x="203.8" y="92.5">5</text>
<text x="92.7" y="100.1">11</text>
<text x="93.3" y="96.3">6</text>
<text x="203.2" y="100.1">11 C1505</text>
<text x="203.8" y="96.3">6</text>
<text x="92.7" y="103.9">13</text>
<text x="92.7" y="107.7">12</text>
<text x="117.4" y="103.9">9</text>
<text x="179.6" y="103.9">9</text>
<text x="203.2" y="103.9">13</text>
<text x="203.2" y="107.7">12</text>
<text x="93.3" y="112.8">3</text>
<text x="203.8" y="112.8">3</text>
<text x="93.3" y="115.3">1</text>
<text x="93.3" y="117.9">2</text>
<text x="203.8" y="115.3">1</text>
<text x="203.8" y="117.9">2</text>
<text x="105.2" y="122.6" transform="rotate(-90 105.2 122.6)">7</text>
<text x="111.5" y="122.6" transform="rotate(-90 111.5 122.6)">8</text>
<text x="186.4" y="122.6" transform="rotate(-90 186.4 122.6)">8</text>
<text x="192.8" y="122.6" transform="rotate(-90 192.8 122.6)">7</text>
</g>
</svg>
